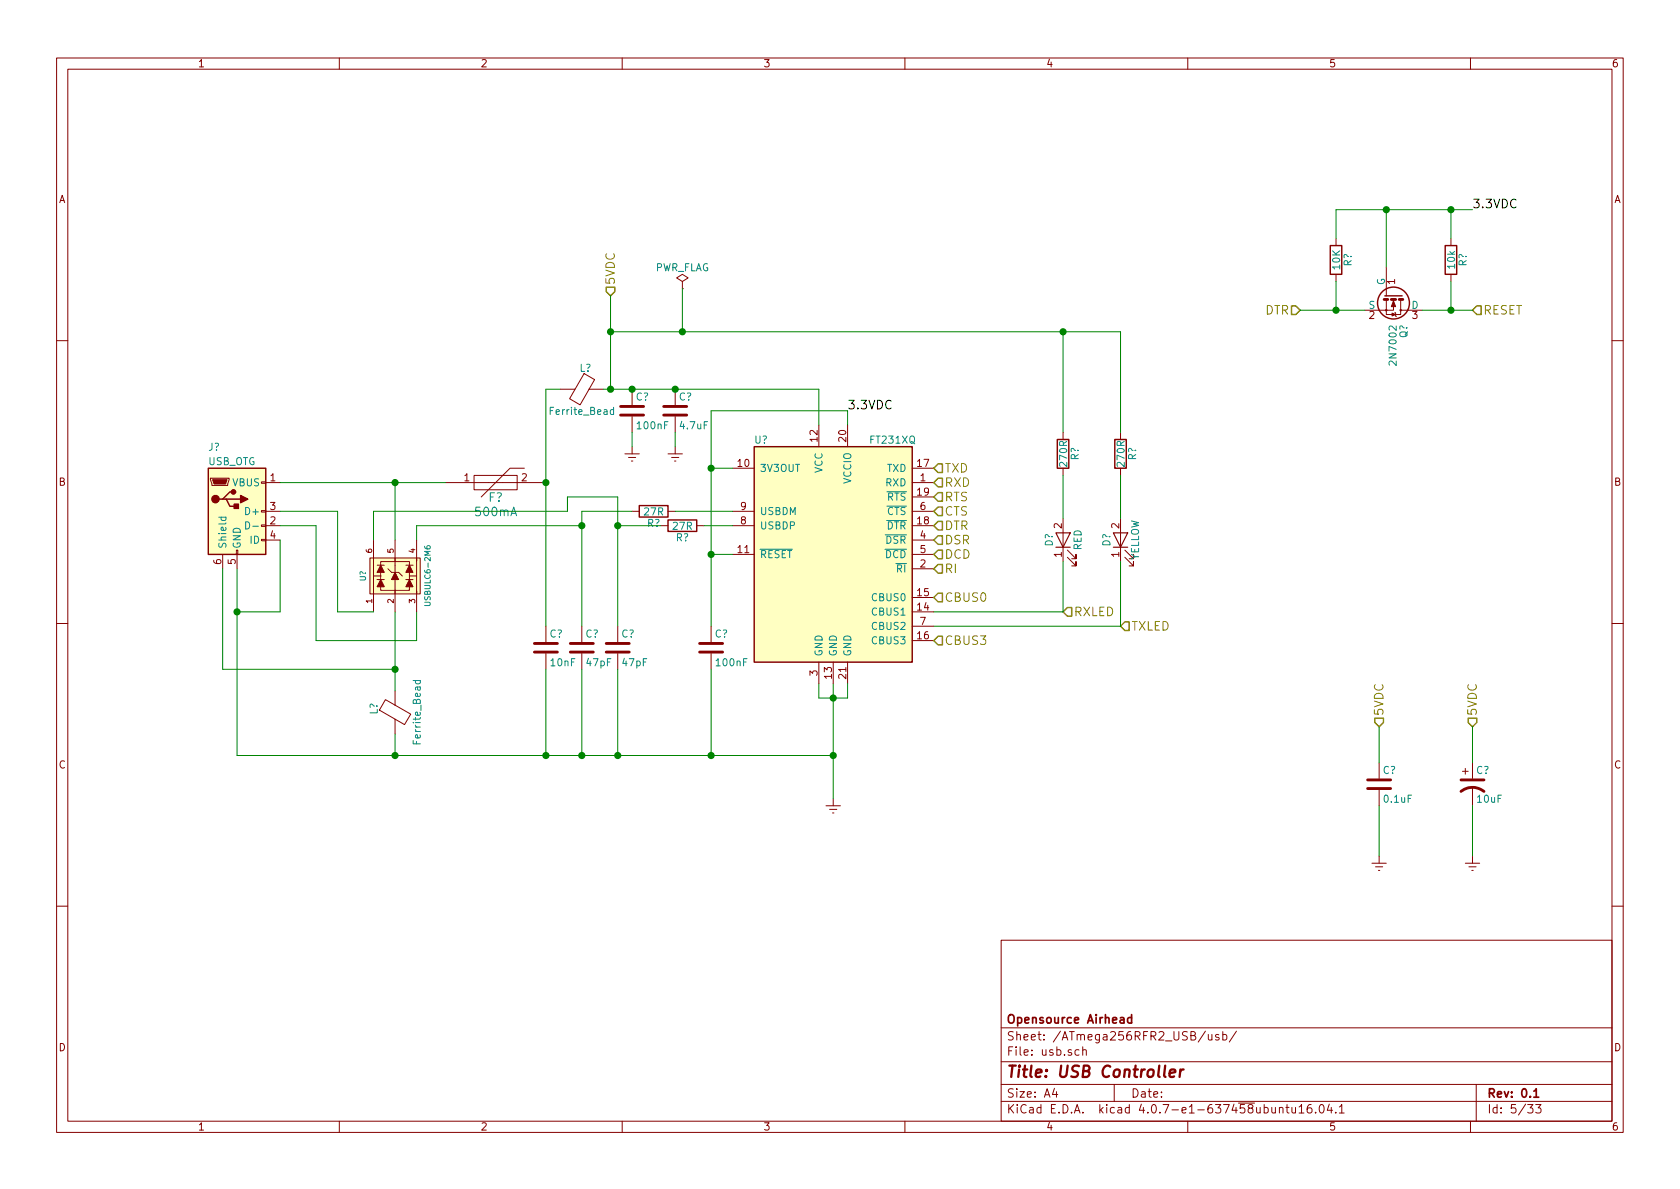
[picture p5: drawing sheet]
<svg xmlns="http://www.w3.org/2000/svg" width="297mm" height="210mm" viewBox="0 0 297 210" stroke-linecap="round" stroke-linejoin="round" font-family="sans-serif">
<g fill="none" stroke="#840000" stroke-width=".18">
<path d="M10 10.3h277v189.9h-277zM12 12.2h273v186.1h-273zM60 10.3v1.9M110 10.3v1.9M160 10.3v1.9M210 10.3v1.9M260 10.3v1.9M120.6 51h.1M120.6 49.8l1.1-.7-1.1-.6-1 .6 1 .7v1.2M236.2 42.2v1.2M236.2 48.5v1.3M245.1 53.1v1.8h-3.8"/>
<path d="M245.1 47.2v5.1M246.4 53.1v1.8h-1.3v.7h2.5v-.7M246.6 55.2l.3 .8M247.6 53.1v1.8h3.9M256.5 42.2v1.2M256.5 48.5v1.3M10 60.2h2M99.1 68.8h2.6M103.3 66.1l1.8 1-2.5 4.5-1.9-1.1zM104.1 68.8h2.6M111.8 68.8v2.8M111.8 73.7v2.7"/>
<path d="M111.8 79v1.3M119.4 68.8v2.8M119.4 73.7v2.7M119.4 79v1.3M144.8 75.2v3.8M149.9 75.2v3.8M188 76.4v1.3M198.1 76.4v1.3M285 60.2h2M37.2 84.6h3.3v.2l-.2 1h-2.8zM39.4 98v2.6M41.8 97.3h.2v.7h-.2z"/>
<path d="M41.9 98v2.6M46.2 95.4h.8v.2h-.8zM46.2 92.8h.8v.3h-.8zM46.2 90.3h.8v.2h-.8zM46.2 85.2h.8v.3h-.8zM47 85.3h2.5M47 95.5h2.5M47 90.4h2.5M47 93h2.5M65.4 98.7h8.9v6.3h-8.9zM66 95.5v12.7M66.7 99.9h1.2"/>
<path d="M67.3 99.9v-.6h5.1v.6M69.8 95.5v5.7M71.8 99.9h1.2M73.7 95.5v12.7M78.7 85.3h17.8M83.8 84.1h7.6v2.5h-7.6zM92.7 82.8h-2.5l-5.1 5.1M110.5 80.3h2.5M111.1 80.9h1.3M111.6 81.5h.3M111.8 90.4h1.2M116.8 93h1.3"/>
<path d="M118.1 90.4h1.3M118.1 80.3h2.5M118.7 80.9h1.3M119.3 81.5h.2M123.2 93h1.3M129.5 98h3.8M129.5 90.4h3.8M129.5 93h3.8M129.5 82.8h3.8M161.3 85.3h3.8M161.3 95.5h3.8M161.3 98h3.8"/>
<path d="M161.3 90.4h3.8M161.3 93h3.8M161.3 82.8h3.8M161.3 87.9h3.8M188 82.8v1.3M188 91.7v7.6M188.7 98.5l1.5 1.6v-.8v.8h-.7M188.7 97.3l1.5 1.5v-.8v.8h-.7M198.1 82.8v1.3M198.1 91.7v7.6M198.9 98.5l1.5 1.6v-.8v.8h-.8M198.9 97.3l1.5 1.5v-.8v.8h-.8"/>
<path d="M10 110.3h2M66 101.8h1.3M66.7 102.5h1.2M67.3 103.8v.6h5.1v-.6M67.3 101.2v1.3M68.6 100.6l.6 .6h1.3l.6 .6M69.8 102.5v5.7M71.8 102.5h1.2M72.4 101.2v1.3M72.4 101.8h1.3M96.5 110.7v2.8M96.5 115.6v2.8"/>
<path d="M102.9 110.7v2.8M102.9 115.6v2.8M109.2 110.7v2.8M109.2 115.6v2.8M125.7 110.7v2.8M125.7 115.6v2.8M144.8 117.1v3.8M147.3 117.1v3.8M149.9 117.1v3.8M161.3 100.6h3.8M161.3 110.7h3.8M161.3 108.2h3.8"/>
<path d="M161.3 105.7h3.8M161.3 113.3h3.8M285 110.3h2M68.1 123.7l4.5 2.6-1.1 1.8-4.4-2.5zM69.8 122.2v2.5M69.8 127.2v2.6M243.8 134.9v2.8M243.8 139.7v2.8M258.6 136.4h1M259.1 135.9v1M260.3 134.9v2.8M260.3 139.2v3.3"/>
<path d="M146 142.5h2.6M146.7 143.1h1.3M147.2 143.8h.2M147.3 141.2v1.3M242.6 152.6h2.5M243.2 153.3h1.3M243.7 153.9h.3M243.8 151.4v1.2M259.1 152.6h2.5M259.7 153.3h1.3M260.2 153.9h.3M260.3 151.4v1.2"/>
<path d="M10 160.2h2M177 166.3h108v32h-108zM285 160.2h2M60 198.3v1.9M110 198.3v1.9M160 198.3v1.9M177 194.8h108M177 191.8h108M177 187.8h108M177 181.8h108M186.4 192.5l-.3 1h.9M186.8 193v1"/>
<path d="M190.8 185.7l-.5-.1-.2 .3v.6l.2 .1 .5-.1M191.4 185.7l.2-.1 .4 .1 .1 .9M191.4 185.1v1.5M197 191.8v3M210 198.3v1.9M213.1 182.3l-1.2 2M213.6 182.9l.1 .9 .4 .1 .2-.1M214.3 182.9v1M215.5 183a.37 .37 0 0 0-.6 .1l.1 .3 .5 .1 .1 .1-.3 .3-.4-.1M216.2 183l.4-.1 .3 .3-.1 .6h-.6M216.2 182.4v1.5M218.6 182.3l-1.3 2"/>
<path d="M226.2 196l.2-.2 .4 .1v.9M226.2 195.8v1M227.4 195.8h.5M227.6 195.3v1.3l.3 .2M228.4 195.8l.1 .9 .4 .1 .2-.1M229.1 195.8v1M229.7 195.8l.4-.5v1.5M229.7 196.8h.9M231.8 195.3a.59 .59 0 0 0-.7 .7l.1 .7 .2 .1 .5-.1 .1-.5-.2-.2-.4-.1-.3 .3M232.6 196.7v.1M233.4 195.5l.2-.2a.81 .81 0 0 1 .6 .6 .81 .81 0 0 1-.3 .8l-.1 .1a.79 .79 0 0 1-.4-1.3zM235 195.2l-.3 1.1h.9"/>
<path d="M235.4 195.8v1M236.2 196.7v.1M236.8 195.8l.4-.5v1.5M236.8 196.8h.9M260 198.3v1.9M261 191.8v6.5M270.1 195.3h.9l-.5 .6 .5 .1v.7l-.2 .1-.7-.1M271.5 195.3h1l-.5 .6 .4 .1v.7l-.2 .1-.7-.1"/>
<circle cx="245.1" cy="54.9" r=".13"/>
<circle cx="247.6" cy="54.9" r=".13"/>
</g>
<path d="M200.1 179.4v1.5M200.1 180l-.5-.1-.2 .3v.6l.2 .1 .5-.1M271.2 193l.4-.5v1.5M271.2 194h.9" fill="none" stroke="#840000" stroke-width=".3"/>
<path d="M206.8 189.8l1-.2-.1-.4-.5-.1-.3 .3-.1 .9 .2 .1 .6-.1M208.7 189.1l-.1 1.3M209.3 189.1a.54 .54 0 0 0-.6 .4" fill="none" stroke="#840000" stroke-width=".41"/>
<g fill="#ffffc2" stroke="#ffffc2" stroke-width=".18">
<path d="M133.3 79h28v38.1h-28z"/>
<path d="M36.8 82.8h10.2v15.2h-10.2z"/>
<path d="M65.4 98.7h8.9v6.3h-8.9z"/>
</g>
<g fill="none" stroke="#840000" stroke-width=".25">
<path d="M235.2 43.4h2v5.1h-2zM244.9 52.3h3M255.5 43.4h2.1v5.1h-2.1zM133.3 79h28v38.1h-28zM186.9 77.7h2.1v5.1h-2.1zM197.1 77.7h2v5.1h-2zM36.8 82.8h10.2v15.2h-10.2zM39.4 88.3h.6l.6 1.2h1.3M40 88.3h2.5M41.3 87h-.7l-1.2 1.3h-.7M113 89.4h5.1v2h-5.1zM118.1 91.9h5.1v2.1h-5.1z"/>
<circle cx="246.4" cy="53.6" r="2.82"/>
</g>
<g fill="none" stroke="#008484" stroke-width=".18">
<path d="M108.5 72.5l-.4-.1-.2 .3 .1 .5h.5M108.5 72v1.3M38.7 91.5h1.3M39.2 91.5l-.1 .3 .2 .2 .6-.1v-.4M43.4 92.3a.64 .64 0 0 1 .8 .6 .64 .64 0 0 1-.8 .6zM44.7 93.1h1M75.1 96.6l.2 .4 .6 .1 .2-.2-.1-.4-.5 .1v.3l.1 .2M134.4 97.1h5.7M156.5 97.1h3.8M156.5 94.6h3.8M156.8 92h3.5M156.8 89.5h3.5"/>
<path d="M156.8 87h3.5M75.1 106.5h.8l.2 .2-.2 .4h-.8M73.1 120.3h1.2M73.5 120.3v.4l.2 .2 .5-.1v-.5"/>
</g>
<g fill="#840000" stroke="#840000" stroke-width=".25">
<path d="M41.4 89.1h.8v.8h-.8z"/>
<path d="M42.5 87.6l1.3 .7-1.3 .6z"/>
<circle cx="38.1" cy="88.3" r=".63"/>
<circle cx="41.3" cy="87" r=".38"/>
</g>
<g fill="#840000" stroke="#840000" stroke-width=".18">
<path d="M37.6 84.8h2.5l-.2 .8h-2.1z"/>
<path d="M246.1 55.4l.7 .2-.7 .3z"/>
<path d="M246.4 53.2l.4 1h-.8z"/>
<path d="M67.3 102.5l.6 1.3h-1.2z"/>
<path d="M72.4 102.5l.6 1.3h-1.2z"/>
<path d="M69.8 101.2l.7 1.3h-1.3z"/>
<path d="M72.4 99.9l.6 1.3h-1.2z"/>
<path d="M67.3 99.9l.6 1.3h-1.2z"/>
</g>
<g fill="none" stroke="#840000" stroke-width=".51">
<path d="M244.7 53h.7M246 53h.8M247.4 53h.6M109.7 73.4h4.1M109.7 71.9h4.1M117.3 73.4h4.1M117.3 71.9h4.1M94.5 115.3h4.1M94.5 113.8h4.1M100.8 115.3h4.1M100.8 113.8h4.1M107.2 115.3h4.1"/>
<path d="M107.2 113.8h4.1M123.7 115.3h4.1M123.7 113.8h4.1M241.8 139.4h4.1M241.8 137.9h4.1M258.3 139.9a3.3 3.3 0 0 1 4.1 0M258.3 137.9h4.1"/>
</g>
<g fill="none" stroke="#848400" stroke-width=".25">
<path d="M107.2 50.8h1.5v.8l-.8 .7-.7-.7zM228.3 54.1h.8l.8 .8-.8 .7h-.8zM261.1 54.1h.8v1.5h-.8l-.8-.7zM165.1 82.8l.8-.8h.7v1.6h-.7zM165.1 87.9l.8-.8h.7v1.5h-.7zM165.1 93l.8-.8h.7v1.5h-.7zM165.9 84.6h.7v1.5h-.7l-.8-.8zM165.9 89.7h.7v1.5h-.7l-.8-.8zM165.9 94.7h.7v1.6h-.7l-.8-.8zM165.9 97.3h.7v1.5h-.7l-.8-.8zM165.9 99.8h.7v1.5h-.7l-.8-.7zM165.9 104.9h.7v1.5h-.7l-.8-.7z"/>
<path d="M165.9 112.5h.7v1.5h-.7l-.8-.7zM188.7 107.4h.8v1.6h-.8l-.7-.8zM198.9 110h.7v1.5h-.7l-.8-.8zM243.1 127h1.5v.8l-.8 .7-.7-.7zM259.6 127h1.5v.8l-.8 .7-.7-.7z"/>
</g>
<path d="M186.7 94.2h2.5l-1.2 2.6zM186.7 96.8h2.5M196.8 94.2h2.6l-1.3 2.6zM196.8 96.8h2.6" fill="none" stroke="#840000" stroke-width=".2"/>
<g fill="none" stroke="#008400" stroke-width=".18">
<path d="M245.1 37.1v10.1M256.5 37.1v5.1M260.3 37.1h-24.1v5.1M107.9 52.3v16.5M107.9 58.7h90.2v17.7M120.6 51v7.7M188 58.7v17.7M229.9 54.9h11.4M236.2 49.8v5.1M251.5 54.9h8.8M256.5 49.8v5.1M99.1 68.8h-2.6v41.9"/>
<path d="M106.7 68.8h38.1v6.4M111.8 76.4v2.6M119.4 76.4v2.6M149.9 75.2v-2.6h-24.2v38.1M49.5 93h6.4v20.3h17.8v-5.1M49.5 90.4h10.2v17.8h6.3M49.5 95.5v12.7h-7.6M49.5 85.3h29.2M66 95.5v-5.1h34.3v-2.5h8.9v22.8M69.8 85.3v10.2M102.9 93h-29.2v2.5M109.2 93h7.6"/>
<path d="M111.8 90.4h-8.9v20.3M119.4 90.4h10.1M124.5 93h5M125.7 98h3.8M125.7 82.8h3.8M188 99.3v8.9h-22.9M188 84.1v7.6M198.1 99.3v11.4h-33M198.1 84.1v7.6M39.4 100.6v17.8h30.4M41.9 100.6v33h105.4M69.8 108.2v14"/>
<path d="M96.5 118.4v15.2M102.9 118.4v15.2M109.2 118.4v15.2M125.7 118.4v15.2M69.8 129.8v3.8M144.8 120.9v2.5h5.1v-2.5M147.3 120.9v20.3M243.8 128.5v6.4M260.3 128.5v6.4M243.8 142.5v8.9M260.3 142.5v8.9"/>
</g>
<g fill="#008400" stroke="#008400" stroke-width=".25">
<circle cx="147.3" cy="123.4" r=".51"/>
<circle cx="125.7" cy="82.8" r=".51"/>
<circle cx="125.7" cy="98" r=".51"/>
<circle cx="102.9" cy="93" r=".51"/>
<circle cx="109.2" cy="93" r=".51"/>
<circle cx="111.8" cy="68.8" r=".51"/>
<circle cx="119.4" cy="68.8" r=".51"/>
<circle cx="96.5" cy="85.3" r=".51"/>
<circle cx="108" cy="68.8" r=".51"/>
<circle cx="108" cy="58.7" r=".51"/>
<circle cx="120.7" cy="58.7" r=".51"/>
<circle cx="188" cy="58.7" r=".51"/>
<circle cx="256.5" cy="54.9" r=".51"/>
<circle cx="256.5" cy="37.1" r=".51"/>
<circle cx="236.2" cy="54.9" r=".51"/>
<circle cx="245.1" cy="37.1" r=".51"/>
<circle cx="96.5" cy="133.6" r=".51"/>
<circle cx="102.9" cy="133.6" r=".51"/>
<circle cx="109.2" cy="133.6" r=".51"/>
<circle cx="147.3" cy="133.6" r=".51"/>
<circle cx="125.7" cy="133.6" r=".51"/>
<circle cx="69.9" cy="85.3" r=".51"/>
<circle cx="69.9" cy="118.4" r=".51"/>
<circle cx="69.9" cy="133.6" r=".51"/>
<circle cx="41.9" cy="108.2" r=".51"/>
</g>
<text font-size="2.8" fill="#840000" x="178" y="190.5">Title: USB Controller</text>
<g font-size="2.1">
<text x="260.3" y="36.8">3.3VDC</text>
<text x="149.9" y="72.4">3.3VDC</text>
</g>
<g font-size="2.1" fill="#848400">
<text x="108.7" y="50.4" transform="rotate(-90 108.7 50.4)">5VDC</text>
<text x="223.6" y="55.6">DTR</text>
<text x="262.3" y="55.6">RESET</text>
<text x="167" y="83.6">TXD</text>
<text x="167" y="86.1">RXD</text>
<text x="167" y="88.6">RTS</text>
<text x="167" y="91.2">CTS</text>
<text x="167" y="93.7">DTR</text>
<text x="167" y="96.3">DSR</text>
<text x="167" y="98.8">DCD</text>
<text x="167" y="101.3">RI</text>
<text x="167" y="106.4">CBUS0</text>
<text x="189.9" y="109">RXLED</text>
<text x="200.1" y="111.5">TXLED</text>
<text x="167" y="114">CBUS3</text>
<text x="244.6" y="126.6" transform="rotate(-90 244.6 126.6)">5VDC</text>
<text x="261.1" y="126.6" transform="rotate(-90 261.1 126.6)">5VDC</text>
</g>
<g font-size="2.1" fill="#008484">
<text x="86.3" y="88.7">F?</text>
<text x="84.2" y="91.3">500mA</text>
</g>
<g font-size="2.1" fill="#840000">
<text x="178" y="184">Sheet: /ATmega256RFR2_USB/usb/</text>
<text x="178" y="181">Opensource Airhead</text>
<text x="178" y="186.7">File: usb.sch</text>
<text x="178" y="196.9">KiCad E.D.A. kicad 4.0.7-e1-637458ubuntu16.04.1</text>
<text x="178" y="194.1">Size: A4</text>
<text x="200" y="194.1">Date:</text>
<text x="263" y="194.1">Rev: 0.1</text>
<text x="263" y="196.9">Id: 5/33</text>
</g>
<g font-size="1.8" fill="#840000">
<text x="35" y="11.9">1</text>
<text x="85" y="11.9">2</text>
<text x="135" y="11.9">3</text>
<text x="185" y="11.9">4</text>
<text x="235" y="11.9">5</text>
<text x="285" y="11.9">6</text>
<text x="10.4" y="35.9">A</text>
<text x="285.4" y="35.9">A</text>
<text x="246.6" y="50.3" transform="rotate(-90 246.6 50.3)">1</text>
<text x="242.1" y="56.4">2</text>
<text x="249.7" y="56.4">3</text>
<text x="130.5" y="82.5">10</text>
<text x="144.5" y="78" transform="rotate(-90 144.5 78)">12</text>
<text x="149.6" y="78" transform="rotate(-90 149.6 78)">20</text>
<text x="162.2" y="82.5">17</text>
<text x="10.4" y="85.9">B</text>
<text x="47.8" y="85.1">1</text>
<text x="82.1" y="85.1">1</text>
<text x="92.2" y="85.1">2</text>
<text x="162.2" y="87.6">19</text>
<text x="162.7" y="85.1">1</text>
<text x="285.4" y="85.9">B</text>
<text x="47.8" y="92.7">2</text>
<text x="47.8" y="90.2">3</text>
<text x="47.8" y="95.2">4</text>
<text x="131" y="92.7">8</text>
<text x="131" y="90.2">9</text>
<text x="162.2" y="92.7">18</text>
<text x="162.7" y="95.2">4</text>
<text x="162.7" y="90.2">6</text>
<text x="187.7" y="93.4" transform="rotate(-90 187.7 93.4)">2</text>
<text x="197.9" y="93.4" transform="rotate(-90 197.9 93.4)">2</text>
<text x="39.1" y="99.8" transform="rotate(-90 39.1 99.8)">6</text>
<text x="41.7" y="99.8" transform="rotate(-90 41.7 99.8)">5</text>
<text x="130.5" y="97.8">11</text>
<text x="162.7" y="100.3">2</text>
<text x="162.7" y="97.8">5</text>
<text x="187.7" y="98.5" transform="rotate(-90 187.7 98.5)">1</text>
<text x="197.9" y="98.5" transform="rotate(-90 197.9 98.5)">1</text>
<text x="162.2" y="107.9">14</text>
<text x="162.2" y="105.4">15</text>
<text x="162.2" y="113">16</text>
<text x="162.7" y="110.5">7</text>
<text x="144.5" y="119.5" transform="rotate(-90 144.5 119.5)">3</text>
<text x="147.1" y="120" transform="rotate(-90 147.1 120)">13</text>
<text x="149.6" y="120" transform="rotate(-90 149.6 120)">21</text>
<text x="10.4" y="135.9">C</text>
<text x="285.4" y="135.9">C</text>
<text x="10.4" y="185.9">D</text>
<text x="285.4" y="185.9">D</text>
<text x="35" y="199.9">1</text>
<text x="85" y="199.9">2</text>
<text x="135" y="199.9">3</text>
<text x="185" y="199.9">4</text>
<text x="235" y="199.9">5</text>
<text x="285" y="199.9">6</text>
</g>
<g font-size="1.8" fill="#008484">
<text x="115.7" y="47.9">PWR_FLAG</text>
<text x="236.9" y="47.6" transform="rotate(-90 236.9 47.6)">10K</text>
<text x="239" y="47.1" transform="rotate(-90 239 47.1)">R?</text>
<text x="257.3" y="47.4" transform="rotate(-90 257.3 47.4)">10k</text>
<text x="259.3" y="47.1" transform="rotate(-90 259.3 47.1)">R?</text>
<text x="244.9" y="50.5" transform="rotate(-90 244.9 50.5)">G</text>
<text x="242" y="54.6">S</text>
<text x="248.8" y="59.8" transform="rotate(-90 248.8 59.8)">Q?</text>
<text x="249.6" y="54.6">D</text>
<text x="102.4" y="65.7">L?</text>
<text x="246.9" y="64.2" transform="rotate(-90 246.9 64.2)">2N7002</text>
<text x="112.4" y="70.8">C?</text>
<text x="120" y="70.8">C?</text>
<text x="97.5" y="73.3">Ferrite_Bead</text>
<text x="112.8" y="75.9">100nF</text>
<text x="120.3" y="75.9">4.7uF</text>
<text x="36.7" y="82.2">USB_OTG</text>
<text x="36.8" y="79.7">J?</text>
<text x="133.4" y="78.4">U?</text>
<text x="134.4" y="83.4">3V3OUT</text>
<text x="145.4" y="83.7" transform="rotate(-90 145.4 83.7)">VCC</text>
<text x="153.9" y="78.4">FT231XQ</text>
<text x="156.7" y="83.4">TXD</text>
<text x="188.7" y="82.4" transform="rotate(-90 188.7 82.4)">270R</text>
<text x="190.7" y="81.4" transform="rotate(-90 190.7 81.4)">R?</text>
<text x="198.8" y="82.4" transform="rotate(-90 198.8 82.4)">270R</text>
<text x="200.9" y="81.4" transform="rotate(-90 200.9 81.4)">R?</text>
<text x="41.1" y="86">VBUS</text>
<text x="150.5" y="85.6" transform="rotate(-90 150.5 85.6)">VCCIO</text>
<text x="156.5" y="86">RXD</text>
<text x="156.7" y="88.5">RTS</text>
<text x="43.7" y="91.1">D+</text>
<text x="113.9" y="91.1">27R</text>
<text x="114.4" y="93.2">R?</text>
<text x="119" y="93.7">27R</text>
<text x="119.5" y="95.7">R?</text>
<text x="134.4" y="93.6">USBDP</text>
<text x="134.4" y="91.1">USBDM</text>
<text x="156.6" y="93.6">DTR</text>
<text x="156.7" y="91.1">CTS</text>
<text x="40" y="97" transform="rotate(-90 40 97)">Shield</text>
<text x="42.5" y="97" transform="rotate(-90 42.5 97)">GND</text>
<text x="44.2" y="96.1">ID</text>
<text x="134.4" y="98.7">RESET</text>
<text x="156.4" y="98.7">DCD</text>
<text x="156.5" y="96.1">DSR</text>
<text x="158.5" y="101.2">RI</text>
<text x="186.1" y="96.6" transform="rotate(-90 186.1 96.6)">D?</text>
<text x="191.2" y="97.3" transform="rotate(-90 191.2 97.3)">RED</text>
<text x="196.3" y="96.6" transform="rotate(-90 196.3 96.6)">D?</text>
<text x="201.4" y="99.3" transform="rotate(-90 201.4 99.3)">YELLOW</text>
<text x="154.3" y="106.3">CBUS0</text>
<text x="97.2" y="112.7">C?</text>
<text x="103.5" y="112.7">C?</text>
<text x="109.9" y="112.7">C?</text>
<text x="126.4" y="112.7">C?</text>
<text x="154.3" y="111.4">CBUS2</text>
<text x="154.3" y="108.8">CBUS1</text>
<text x="154.3" y="113.9">CBUS3</text>
<text x="97.4" y="117.8">10nF</text>
<text x="103.8" y="117.8">47pF</text>
<text x="110.1" y="117.8">47pF</text>
<text x="126.8" y="117.8">100nF</text>
<text x="145.4" y="116.1" transform="rotate(-90 145.4 116.1)">GND</text>
<text x="148" y="116.1" transform="rotate(-90 148 116.1)">GND</text>
<text x="150.5" y="116.1" transform="rotate(-90 150.5 116.1)">GND</text>
<text x="66.8" y="126.4" transform="rotate(-90 66.8 126.4)">L?</text>
<text x="74.4" y="131.4" transform="rotate(-90 74.4 131.4)">Ferrite_Bead</text>
<text x="244.5" y="136.8">C?</text>
<text x="261" y="136.8">C?</text>
<text x="244.8" y="141.9">0.1uF</text>
<text x="261.3" y="141.9">10uF</text>
</g>
<g font-size="1.4" fill="#840000">
<text x="65.8" y="97.8" transform="rotate(-90 65.8 97.8)">6</text>
<text x="69.6" y="97.8" transform="rotate(-90 69.6 97.8)">5</text>
<text x="73.4" y="97.8" transform="rotate(-90 73.4 97.8)">4</text>
<text x="65.8" y="106.7" transform="rotate(-90 65.8 106.7)">1</text>
<text x="69.6" y="106.7" transform="rotate(-90 69.6 106.7)">2</text>
<text x="73.4" y="106.7" transform="rotate(-90 73.4 106.7)">3</text>
</g>
<g font-size="1.4" fill="#008484">
<text x="64.7" y="102.8" transform="rotate(-90 64.7 102.8)">U?</text>
<text x="76.1" y="106.6" transform="rotate(-90 76.1 106.6)">USBULC6-2M6</text>
</g>
</svg>
